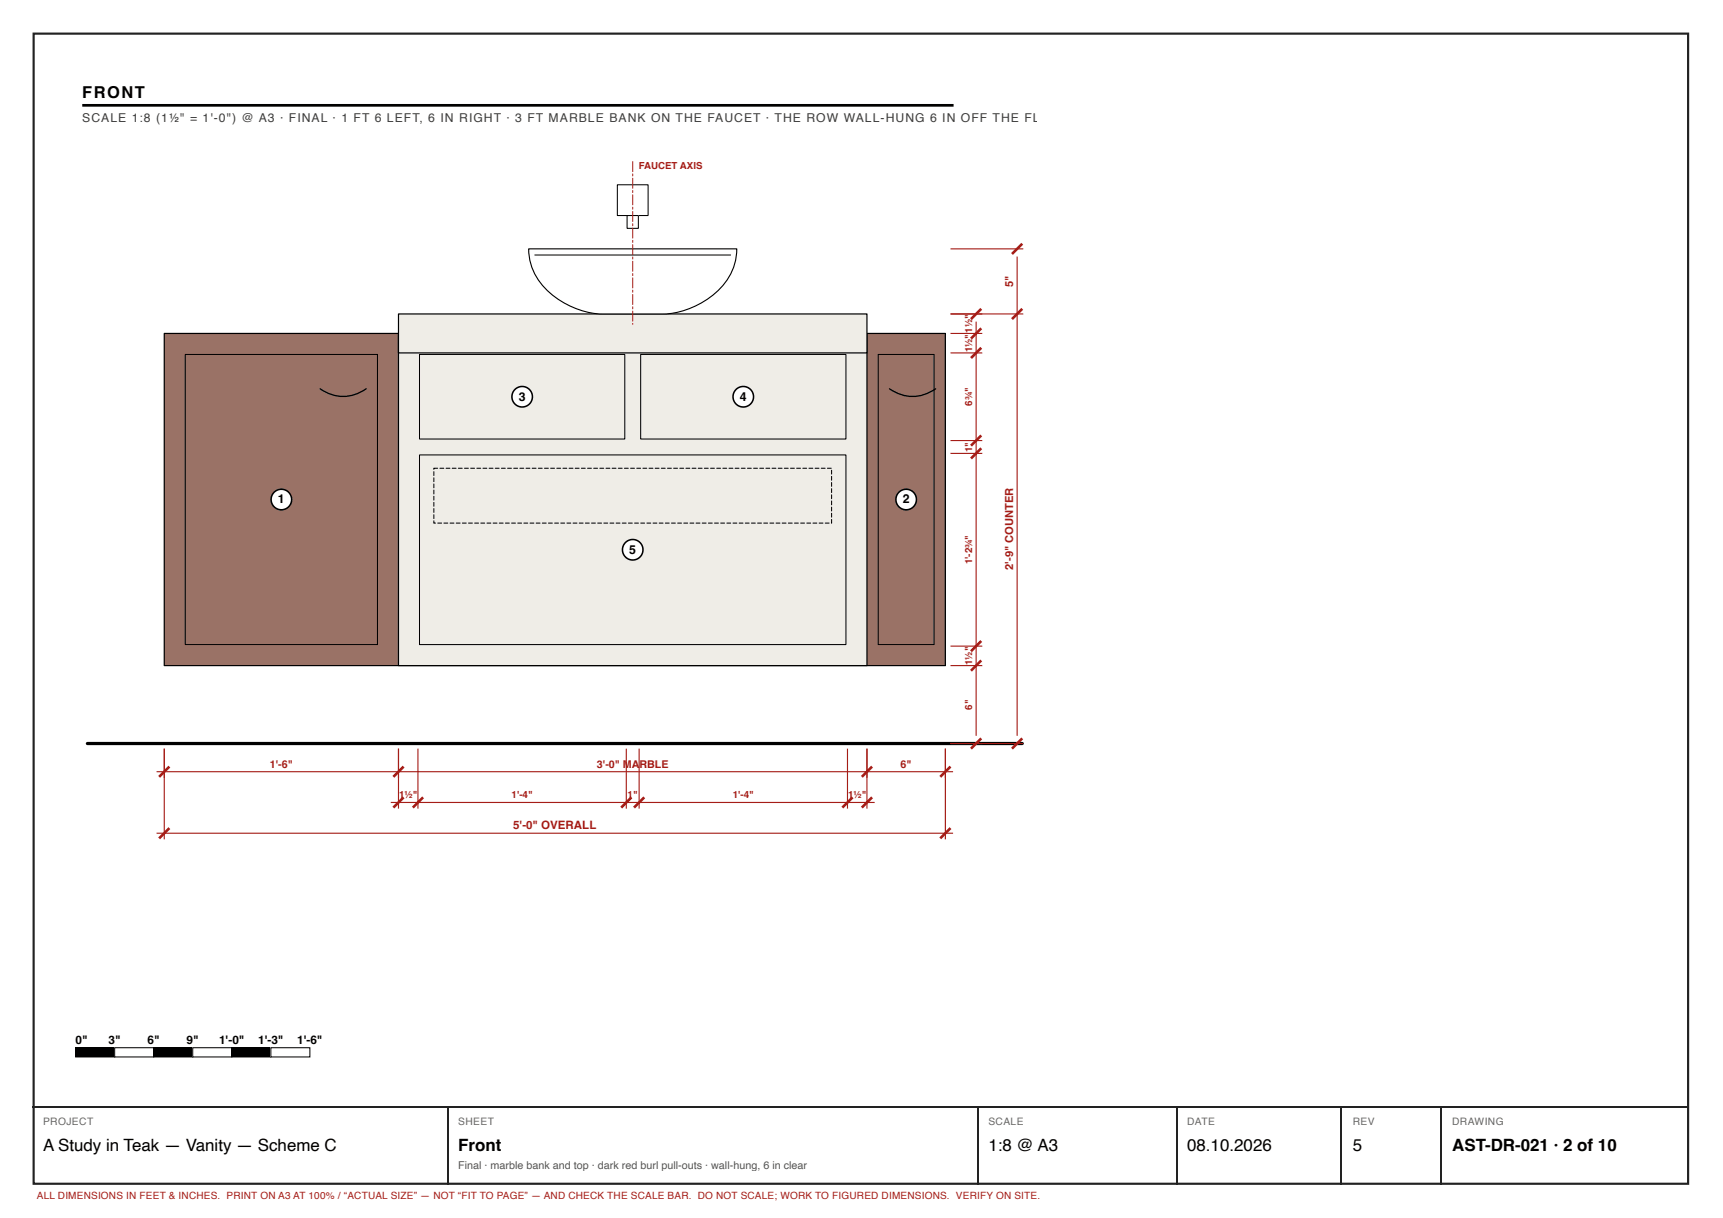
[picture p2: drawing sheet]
<svg xmlns="http://www.w3.org/2000/svg" width="420mm" height="297mm" viewBox="0 0 420 297" stroke-linecap="round" stroke-linejoin="round" font-family="sans-serif">
<path d="M8.2 8.2h403.5v280.5h-403.5z" fill="none" stroke="#222" stroke-width=".53"/>
<path d="M20.1 25.7h212.5" fill="none" stroke="#000" stroke-width=".66" stroke-linecap="butt"/>
<path d="M40.1 81.3h190.5v81h-190.5z" fill="#9a7266"/>
<path d="M40.1 81.3h190.5v81h-190.5z" fill="none" stroke="#000" stroke-width=".29"/>
<path d="M97.2 81.3h114.2v81h-114.2z" fill="#efede7"/>
<path d="M97.2 81.3h114.2v81h-114.2z" fill="none" stroke="#000" stroke-width=".29"/>
<path d="M97.2 76.6h114.2v9.5h-114.2z" fill="#efede7"/>
<path d="M97.2 76.6h114.2v9.5h-114.2z" fill="none" stroke="#000" stroke-width=".29"/>
<path d="M45.2 86.4h46.9v70.8h-46.9z" fill="#9a7266"/>
<path d="M45.2 86.4h46.9v70.8h-46.9z" fill="none" stroke="#000" stroke-width=".25"/>
<path d="M78.1 94.8a9.4 9.4 0 0 0 11.2 0" fill="none" stroke="#000" stroke-width=".31"/>
<path d="M214.2 86.4h13.6v70.8h-13.6z" fill="#9a7266"/>
<path d="M214.2 86.4h13.6v70.8h-13.6z" fill="none" stroke="#000" stroke-width=".25"/>
<path d="M216.9 94.8a9.4 9.4 0 0 0 11.3 0" fill="none" stroke="#000" stroke-width=".31"/>
<path d="M102.3 86.4h50.1v20.7h-50.1z" fill="#efede7"/>
<path d="M102.3 86.4h50.1v20.7h-50.1z" fill="none" stroke="#000" stroke-width=".25"/>
<path d="M156.2 86.4h50.1v20.7h-50.1z" fill="#efede7"/>
<path d="M156.2 86.4h50.1v20.7h-50.1z" fill="none" stroke="#000" stroke-width=".25"/>
<path d="M102.3 110.9h104v46.3h-104z" fill="#efede7"/>
<path d="M102.3 110.9h104v46.3h-104z" fill="none" stroke="#000" stroke-width=".25"/>
<path d="M107.2 114.1l1.1 .1-1 .1zM108.7 114.1l1.1 .1-1 .1zM110.2 114.1l1.1 .1-1 .1zM111.7 114.1l1.1 .1-1 .1zM113.2 114.1l1.1 .1-1 .1zM114.7 114.1l1.1 .1-1 .1zM116.2 114.1l1.1 .1-1 .1zM117.7 114.1l1.1 .1-1 .1zM119.2 114.1l1.1 .1-1 .1zM120.7 114.1l1.1 .1-1 .1zM122.2 114.1l1.1 .1-1 .1zM123.7 114.1l1.1 .1-1 .1zM125.2 114.1l1.1 .1-1 .1zM126.7 114.1l1.1 .1-1 .1zM128.2 114.1l1.1 .1-1 .1zM129.7 114.1l1.1 .1-1 .1zM131.2 114.1l1.1 .1-1 .1zM132.7 114.1l1.1 .1-1 .1zM134.2 114.1l1.1 .1-1 .1zM135.7 114.1l1.1 .1-1 .1zM137.2 114.1l1.1 .1-1 .1zM138.7 114.1l1.1 .1-1 .1zM140.2 114.1l1.1 .1-1 .1zM141.7 114.1l1.1 .1-1 .1zM143.2 114.1l1.1 .1-1 .1zM144.7 114.1l1.1 .1-1 .1zM146.2 114.1l1.1 .1-1 .1zM147.7 114.1l1.1 .1-1 .1zM149.2 114.1l1.1 .1-1 .1zM150.7 114.1l1.1 .1-1 .1zM152.2 114.1l1.1 .1-1 .1zM153.7 114.1l1.1 .1-1 .1zM155.2 114.1l1.1 .1-1 .1zM156.7 114.1l1.1 .1-1 .1zM158.2 114.1l1.1 .1-1 .1zM159.7 114.1l1.1 .1-1 .1zM161.2 114.1l1.1 .1-1 .1zM162.7 114.1l1.1 .1-1 .1zM164.2 114.1l1.1 .1-1 .1zM165.7 114.1l1.1 .1-1 .1zM167.2 114.1l1.1 .1-1 .1zM168.7 114.1l1.1 .1-1 .1zM170.2 114.1l1.1 .1-1 .1zM171.7 114.1l1.1 .1-1 .1zM173.2 114.1l1.1 .1-1 .1zM174.7 114.1l1.1 .1-1 .1zM176.2 114.1l1.1 .1-1 .1zM177.7 114.1l1.1 .1-1 .1zM179.2 114.1l1.1 .1-1 .1zM180.7 114.1l1.1 .1-1 .1zM182.2 114.1l1.1 .1-1 .1zM183.7 114.1l1.1 .1-1 .1zM185.2 114.1l1.1 .1-1 .1zM186.7 114.1l1.1 .1-1 .1zM188.2 114.1l1.1 .1-1 .1zM189.7 114.1l1.1 .1-1 .1zM191.2 114.1l1.1 .1-1 .1zM192.7 114.1l1.1 .1-1 .1zM194.2 114.1l1.1 .1-1 .1zM195.7 114.1l1.1 .1-1 .1zM197.2 114.1l1.1 .1-1 .1zM198.7 114.1l1.1 .1-1 .1zM200.2 114.1l1.1 .1-1 .1zM201.7 114.1l1.1 .1-1 .1zM202.7 114.6l.2 .1-.1 1zM202.7 116.1l.2 .1-.1 1zM202.7 117.6l.2 .1-.1 1zM202.7 119.1l.2 .1-.1 1zM202.7 120.6l.2 .1-.1 1zM202.7 122.1l.2 .1-.1 1zM202.7 123.6l.2 .1-.1 1zM202.7 125.1l.2 .1-.1 1zM202.7 126.6l.2 .1-.1 1-.1-.1 .1-.2v.2h-.1zM201.2 127.5l1.1 .1-1 .1zM199.7 127.5l1.1 .1-1 .1zM198.2 127.5l1.1 .1-1 .1zM196.7 127.5l1.1 .1-1 .1zM195.2 127.5l1.1 .1-1 .1zM193.7 127.5l1.1 .1-1 .1zM192.2 127.5l1.1 .1-1 .1zM190.7 127.5l1.1 .1-1 .1zM189.2 127.5l1.1 .1-1 .1zM187.7 127.5l1.1 .1-1 .1zM186.2 127.5l1.1 .1-1 .1zM184.7 127.5l1.1 .1-1 .1zM183.2 127.5l1.1 .1-1 .1zM181.7 127.5l1.1 .1-1 .1zM180.2 127.5l1.1 .1-1 .1zM178.7 127.5l1.1 .1-1 .1zM177.2 127.5l1.1 .1-1 .1zM175.7 127.5l1.1 .1-1 .1zM174.2 127.5l1.1 .1-1 .1zM172.7 127.5l1.1 .1-1 .1zM171.2 127.5l1.1 .1-1 .1zM169.7 127.5l1.1 .1-1 .1zM168.2 127.5l1.1 .1-1 .1zM166.7 127.5l1.1 .1-1 .1zM165.2 127.5l1.1 .1-1 .1zM163.7 127.5l1.1 .1-1 .1zM162.2 127.5l1.1 .1-1 .1zM160.7 127.5l1.1 .1-1 .1zM159.2 127.5l1.1 .1-1 .1zM157.7 127.5l1.1 .1-1 .1zM156.2 127.5l1.1 .1-1 .1zM154.7 127.5l1.1 .1-1 .1zM153.2 127.5l1.1 .1-1 .1zM151.7 127.5l1.1 .1-1 .1zM150.2 127.5l1.1 .1-1 .1zM148.7 127.5l1.1 .1-1 .1zM147.2 127.5l1.1 .1-1 .1zM145.7 127.5l1.1 .1-1 .1zM144.2 127.5l1.1 .1-1 .1zM142.7 127.5l1.1 .1-1 .1zM141.2 127.5l1.1 .1-1 .1zM139.7 127.5l1.1 .1-1 .1zM138.2 127.5l1.1 .1-1 .1zM136.7 127.5l1.1 .1-1 .1zM135.2 127.5l1.1 .1-1 .1zM133.7 127.5l1.1 .1-1 .1zM132.2 127.5l1.1 .1-1 .1zM130.7 127.5l1.1 .1-1 .1zM129.2 127.5l1.1 .1-1 .1zM127.7 127.5l1.1 .1-1 .1zM126.2 127.5l1.1 .1-1 .1zM124.7 127.5l1.1 .1-1 .1zM123.2 127.5l1.1 .1-1 .1zM121.7 127.5l1.1 .1-1 .1zM120.2 127.5l1.1 .1-1 .1zM118.7 127.5l1.1 .1-1 .1zM117.2 127.5l1.1 .1-1 .1zM115.7 127.5l1.1 .1-1 .1zM114.2 127.5l1.1 .1-1 .1zM112.7 127.5l1.1 .1-1 .1zM111.2 127.5l1.1 .1-1 .1zM109.7 127.5l1.1 .1-1 .1zM108.2 127.5l1.1 .1-1 .1zM106.7 127.5l1.1 .1-1 .1zM105.7 126.9l.2 .1-.1 .6 .4-.2 .1 .2h-.6zM105.7 125.4l.2 .1-.1 1.1zM105.7 123.9l.2 .1-.1 1.1zM105.7 122.4l.2 .1-.1 1.1zM105.7 120.9l.2 .1-.1 1.1zM105.7 119.4l.2 .1-.1 1.1zM105.7 117.9l.2 .1-.1 1.1zM105.7 116.4l.2 .1-.1 1.1zM105.7 114.9l.2 .1-.1 1.1zM105.7 114.1l1.1 .1-.1 .1h-.9v-.1h.1l-.1 .4z" fill="#000"/>
<path d="M128.9 60.7h50.8a15.3 15.3 0 0 1-8.5 13.1 20.1 20.1 0 0 1-9.3 2.8h-15.2a20.2 20.2 0 0 1-16.1-9.4 13.2 13.2 0 0 1-1.7-6.5z" fill="#fff"/>
<path d="M128.9 60.7h50.8a15.3 15.3 0 0 1-8.5 13.1 20.1 20.1 0 0 1-9.3 2.8h-15.2a20.2 20.2 0 0 1-16.1-9.4 13.2 13.2 0 0 1-1.7-6.5z" fill="none" stroke="#000" stroke-width=".27"/>
<path d="M130.4 62.2h47.8" fill="none" stroke="#000" stroke-width=".25"/>
<path d="M150.6 45.1h7.5v7.5h-7.5z" fill="#fff"/>
<path d="M150.6 45.1h7.5v7.5h-7.5z" fill="none" stroke="#000" stroke-width=".25"/>
<path d="M152.9 52.6h2.8v3.1h-2.8z" fill="#fff"/>
<path d="M152.9 52.6h2.8v3.1h-2.8z" fill="none" stroke="#000" stroke-width=".25"/>
<path d="M21.3 181.3h228" fill="none" stroke="#000" stroke-width=".79"/>
<path d="M154.2 39.3l.2 .1-.1 2.6zM154.2 42.3l.2 .1-.1 .6zM154.2 43.4l.2 .1-.1 2.5zM154.2 46.4l.2 .1-.1 .6zM154.2 47.4l.2 .1-.1 2.6zM154.2 50.4l.2 .1-.1 .6zM154.2 51.5l.2 .1-.1 2.5zM154.2 54.5l.2 .1-.1 .6zM154.2 55.5l.2 .1-.1 2.6zM154.2 58.5l.2 .1-.1 .6zM154.2 59.6l.2 .1-.1 2.5zM154.2 62.6l.2 .1-.1 .6zM154.2 63.6l.2 .1-.1 2.6zM154.2 66.6l.2 .1-.1 .6zM154.2 67.7l.2 .1-.1 2.5zM154.2 70.7l.2 .1-.1 .6zM154.2 71.7l.2 .1-.1 2.6zM154.2 74.7l.2 .1-.1 .6zM154.2 75.8l.2 .1-.1 2.5zM154.2 78.8h.2v.4l-.2-.1z" fill="#a51d17"/>
<g fill="none" stroke="#a51d17" stroke-width=".28">
<path d="M231.8 76.6h17.8M231.8 60.7h17.8M238.1 78.4v101M248.1 62.6v116.8M231.8 86.1h7.8M231.8 81.3h7.8M231.8 110.6h7.8M231.8 107.4h7.8M231.8 157.6h7.8M231.8 162.3h7.8M38.2 188.2h194.2M40.1 182.6v22.1"/>
<path d="M95.3 195.7h118M97.2 182.6v14.6M101.9 182.6v14.6M152.7 182.6v14.6M155.9 182.6v14.6M206.7 182.6v14.6M211.4 182.6v14.6M230.6 182.6v22.1M231.8 181.3h17.8M38.2 203.2h194.2"/>
</g>
<g fill="none" stroke="#a51d17" stroke-width=".64" stroke-linecap="butt">
<path d="M249.3 59.4l-2.5 2.5M239.3 75.3l-2.5 2.5M249.3 75.3l-2.5 2.5M239.3 84.8l-2.5 2.5M239.3 80.1l-2.5 2.5M239.3 109.3l-2.5 2.5M239.3 106.2l-2.5 2.5M239.3 156.3l-2.5 2.5M239.3 161.1l-2.5 2.5M41.3 186.9l-2.5 2.5M98.4 186.9l-2.5 2.5M98.4 194.4l-2.5 2.5"/>
<path d="M103.2 194.4l-2.5 2.5M154 194.4l-2.5 2.5M157.1 194.4l-2.5 2.5M207.9 194.4l-2.5 2.5M212.7 186.9l-2.5 2.5M212.7 194.4l-2.5 2.5M231.8 186.9l-2.5 2.5M239.3 180.1l-2.5 2.5M249.3 180.1l-2.5 2.5M41.3 201.9l-2.5 2.5M231.8 201.9l-2.5 2.5"/>
</g>
<circle cx="68.6" cy="121.8" r="2.5" fill="#fff"/>
<circle cx="68.6" cy="121.8" r="2.5" fill="none" stroke="#000" stroke-width=".37"/>
<circle cx="221" cy="121.8" r="2.5" fill="#fff"/>
<circle cx="221" cy="121.8" r="2.5" fill="none" stroke="#000" stroke-width=".37"/>
<circle cx="127.3" cy="96.7" r="2.5" fill="#fff"/>
<circle cx="127.3" cy="96.7" r="2.5" fill="none" stroke="#000" stroke-width=".37"/>
<circle cx="181.3" cy="96.7" r="2.5" fill="#fff"/>
<circle cx="181.3" cy="96.7" r="2.5" fill="none" stroke="#000" stroke-width=".37"/>
<circle cx="154.3" cy="134.1" r="2.5" fill="#fff"/>
<circle cx="154.3" cy="134.1" r="2.5" fill="none" stroke="#000" stroke-width=".37"/>
<path d="M18.4 255.5h9.6v2.2h-9.6z" fill="#000"/>
<path d="M18.4 255.5h9.6v2.2h-9.6z" fill="none" stroke="#000" stroke-width=".25"/>
<path d="M28 255.5h9.5v2.2h-9.5z" fill="#fff"/>
<path d="M28 255.5h9.5v2.2h-9.5zM37.5 255.5h9.5v2.2h-9.5z" fill="none" stroke="#000" stroke-width=".25"/>
<path d="M37.5 255.5h9.5v2.2h-9.5z" fill="#000"/>
<path d="M47 255.5h9.5v2.2h-9.5z" fill="#fff"/>
<path d="M47 255.5h9.5v2.2h-9.5zM56.5 255.5h9.5v2.2h-9.5z" fill="none" stroke="#000" stroke-width=".25"/>
<path d="M56.5 255.5h9.5v2.2h-9.5z" fill="#000"/>
<path d="M66.1 255.5h9.5v2.2h-9.5z" fill="#fff"/>
<path d="M66.1 255.5h9.5v2.2h-9.5z" fill="none" stroke="#000" stroke-width=".25"/>
<path d="M7.9 270h404.1M109.1 270.1v18.8M238.5 270.1v18.8M286.9 270.1v18.8M327.2 270.1v18.8M351.5 270.1v18.8" fill="none" stroke="#222" stroke-width=".26"/>
<g font-size="4.1">
<text x="10.5" y="280.7">A Study in Teak — Vanity — Scheme C</text>
<text x="111.8" y="280.7">Front</text>
<text x="241" y="280.7">1:8 @ A3</text>
<text x="289.5" y="280.7">08.10.2026</text>
<text x="329.9" y="280.7">5</text>
<text x="354.1" y="280.7">AST-DR-021 · 2 of 10</text>
</g>
<text font-size="4" x="20.1" y="23.8">FRONT</text>
<text font-size="3" fill="#3d3d3d" x="20.1" y="29.8">SCALE 1:8 (1½&quot; = 1'-0&quot;) @ A3 · FINAL · 1 FT 6 LEFT, 6 IN RIGHT · 3 FT MARBLE BANK ON THE FAUCET · THE ROW WALL-HUNG 6 IN OFF THE FL</text>
<g font-size="3">
<text x="126.5" y="97.7">3</text>
<text x="180.4" y="97.7">4</text>
<text x="67.8" y="122.7">1</text>
<text x="220.2" y="122.7">2</text>
<text x="153.5" y="135">5</text>
</g>
<g font-size="2.9">
<text x="18.4" y="254.5">0&quot;</text>
<text x="26.5" y="254.5">3&quot;</text>
<text x="36" y="254.5">6&quot;</text>
<text x="45.5" y="254.5">9&quot;</text>
<text x="53.4" y="254.5">1'-0&quot;</text>
<text x="62.9" y="254.5">1'-3&quot;</text>
<text x="72.5" y="254.5">1'-6&quot;</text>
</g>
<text font-size="2.8" fill="#a51d17" x="125.2" y="202.2">5'-0&quot; OVERALL</text>
<g font-size="2.7" fill="#a51d17">
<text x="247.1" y="70" transform="rotate(-90 247.1 70)">5&quot;</text>
<text x="247.1" y="138.9" transform="rotate(-90 247.1 138.9)">2'-9&quot; COUNTER</text>
</g>
<g font-size="2.6" fill="#a51d17">
<text x="65.8" y="187.2">1'-6&quot;</text>
<text x="145.6" y="187.2">3'-0&quot; MA</text>
<text x="156" y="187.2">RBLE</text>
<text x="219.7" y="187.2">6&quot;</text>
</g>
<text font-size="2.6" fill="#555" x="111.8" y="285">Final · marble bank and top · dark red burl pull-outs · wall-hung, 6 in clear</text>
<g font-size="2.5" fill="#666">
<text x="10.5" y="274.4">PROJECT</text>
<text x="111.8" y="274.4">SHEET</text>
<text x="241" y="274.4">SCALE</text>
<text x="289.5" y="274.4">DATE</text>
<text x="329.9" y="274.4">REV</text>
<text x="354.1" y="274.4">DRAWING</text>
</g>
<g font-size="2.4" fill="#a51d17">
<text x="155.8" y="41.3">FAUCET AXIS</text>
<text x="237.1" y="81.2" transform="rotate(-90 237.1 81.2)">1½&quot;</text>
<text x="237.1" y="85.9" transform="rotate(-90 237.1 85.9)">1½&quot;</text>
<text x="237.1" y="99" transform="rotate(-90 237.1 99)">6¾&quot;</text>
<text x="237.1" y="110.2" transform="rotate(-90 237.1 110.2)">1&quot;</text>
<text x="237.1" y="137.6" transform="rotate(-90 237.1 137.6)">1'-2¾&quot;</text>
<text x="237.1" y="162.2" transform="rotate(-90 237.1 162.2)">1½&quot;</text>
<text x="237.1" y="173" transform="rotate(-90 237.1 173)">6&quot;</text>
<text x="97.3" y="194.7">1½&quot;</text>
<text x="124.8" y="194.7">1'-4&quot;</text>
<text x="153.1" y="194.7">1&quot;</text>
<text x="178.7" y="194.7">1'-4&quot;</text>
<text x="206.8" y="194.7">1½&quot;</text>
<text x="9" y="292.4">ALL DIMENSIONS IN FEET &amp; INCHES. PRINT ON A3 AT 100% / “ACTUAL SIZE” — NOT “FIT TO PAGE” — AND CHECK THE SCALE BAR. DO NOT SCALE; WORK TO FIGURED DIMENSIONS. VERIFY ON SITE.</text>
</g>
</svg>
